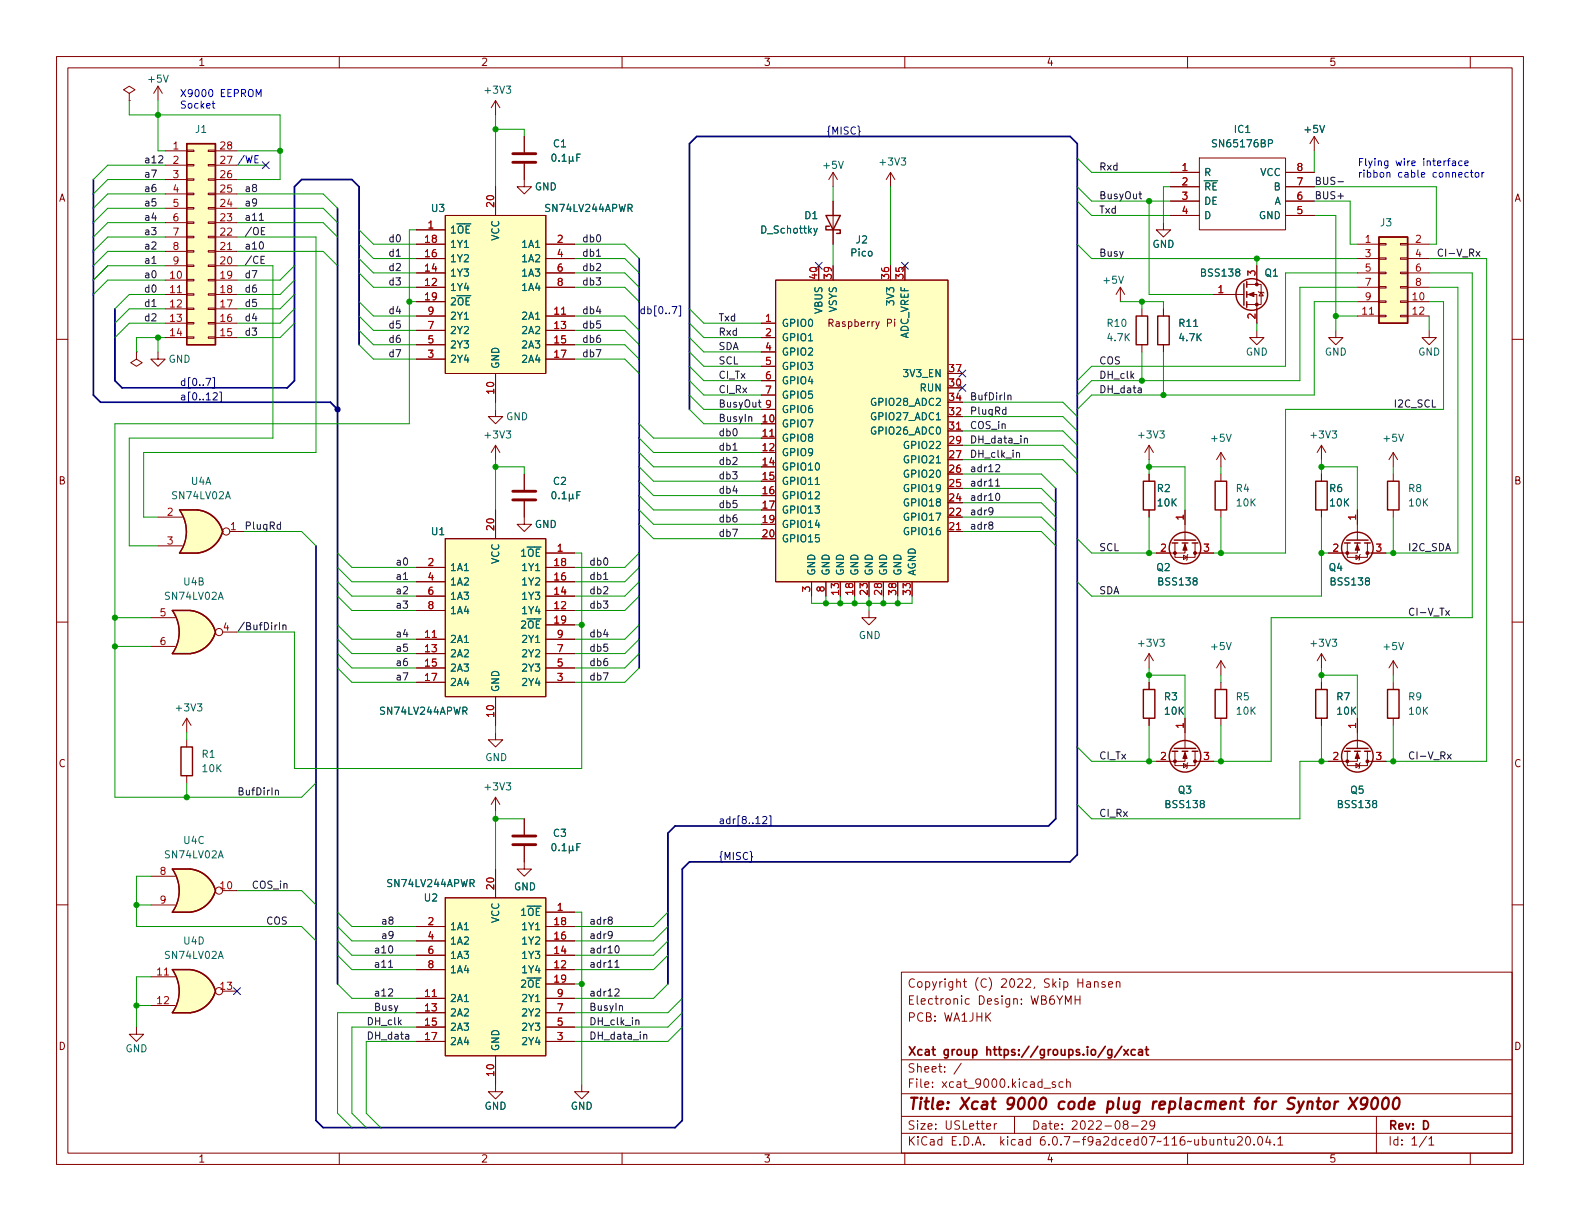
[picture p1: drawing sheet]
<svg xmlns="http://www.w3.org/2000/svg" width="279mm" height="216mm" viewBox="0 0 279 216" stroke-linecap="round" stroke-linejoin="round" font-family="sans-serif">
<g fill="none" stroke="#840000" stroke-width=".18">
<path d="M10 10h259.4v195.9h-259.4zM12 12h255.4v191.9h-255.4zM22.9 16.5l1-.6-1-.7-1.1 .7 1.1 .6v1.3M22.9 17.8h.1M27.9 15.2l-.7 1.3M27.9 15.2v2.6M27.9 15.2l.8 1.3M60 10v2M87.6 17.8l-.7 1.3M87.6 17.8v2.5M87.6 17.8l.8 1.3M110 10v2"/>
<path d="M160 10v2M210 10v2M260 10v2M29.2 26.7h3.8M29.2 29.2h3.8M29.2 39.4h3.8M29.2 36.8h3.8M29.2 34.3h3.8M29.2 31.8h3.8M33 39.2h1.3v.3h-1.3zM33 36.7h1.3v.3h-1.3zM33 34.2h1.3v.2h-1.3z"/>
<path d="M33 31.6h1.3v.3h-1.3zM33 29.1h1.3v.2h-1.3zM33 26.5h1.3v.3h-1.3zM36.8 39.2h1.3v.3h-1.3zM36.8 36.7h1.3v.3h-1.3zM36.8 34.2h1.3v.2h-1.3zM36.8 31.6h1.3v.3h-1.3zM36.8 29.1h1.3v.2h-1.3zM36.8 26.5h1.3v.3h-1.3zM38.1 26.7h3.8M38.1 29.2h3.8M38.1 39.4h3.8"/>
<path d="M38.1 36.8h3.8M38.1 34.3h3.8M38.1 31.8h3.8M78.7 38.1h17.8v27.9h-17.8zM87.6 33v5.1M92.7 29v4h1.3l-1.3 1.3-1.3-1.3h1.3M92.7 24.1v2.8M147.3 30.5l-.7 1.3M147.3 30.5v2.5M147.3 35.6v7.6M147.3 30.5l.8 1.3M157.5 30.5l-.8 1.3"/>
<path d="M157.5 30.5v2.5M157.5 30.5l.7 1.3M205.7 39.4v1.2h1.3l-1.3 1.3-1.2-1.3h1.2M207 30.5h5.1M207 33h5.1M207 35.6h5.1M207 38.1h5.1M212.1 27.9h15.2v12.7h-15.2zM227.3 30.5h5.1M227.3 33h5.1M227.3 35.6h5.1M227.3 38.1h5.1"/>
<path d="M232.4 24.1l-.8 1.3M232.4 24.1v2.6M232.4 24.1l.8 1.3M10 60h2M29.2 52.1h3.8M29.2 49.5h3.8M29.2 54.6h3.8M29.2 57.2h3.8M29.2 59.7h3.8M29.2 47h3.8M29.2 44.5h3.8M29.2 41.9h3.8"/>
<path d="M33 59.6h1.3v.2h-1.3zM33 57h1.3v.3h-1.3zM33 54.5h1.3v.2h-1.3zM33 51.9h1.3v.3h-1.3zM33 49.4h1.3v.3h-1.3zM33 46.9h1.3v.2h-1.3zM33 44.3h1.3v.3h-1.3zM33 41.8h1.3v.2h-1.3zM36.8 59.6h1.3v.2h-1.3zM36.8 57h1.3v.3h-1.3zM36.8 54.5h1.3v.2h-1.3zM36.8 51.9h1.3v.3h-1.3z"/>
<path d="M36.8 49.4h1.3v.3h-1.3zM36.8 46.9h1.3v.2h-1.3zM36.8 44.3h1.3v.3h-1.3zM36.8 41.8h1.3v.2h-1.3zM38.1 52.1h3.8M38.1 49.5h3.8M38.1 54.6h3.8M38.1 57.2h3.8M38.1 59.7h3.8M38.1 47h3.8M38.1 44.5h3.8M38.1 41.9h3.8"/>
<path d="M73.7 43.2h5M73.7 53.3h5M73.7 55.9h5M73.7 45.7h5M73.7 48.3h5M73.7 50.8h5M73.7 40.6h5M73.7 58.4h5M96.5 43.2h5.1M96.5 55.9h5.1M96.5 45.7h5.1M96.5 48.3h5.1"/>
<path d="M96.5 50.8h5.1M96.5 58.4h5.1M134.6 57.2h2.6M134.6 59.7h2.6M137.2 49.5h30.4v53.4h-30.4zM158.2 56.5v.1M158.2 56.9v.8M198.1 50.8l-.7 1.3M198.1 50.8v2.5M198.1 50.8l.8 1.3M201.9 54.6v1.3M205.7 54.6v1.3"/>
<path d="M214.6 52.1h5.4M220.5 52.1h1.7v5.1M220.5 50.3h2.5v3.5h-2.5M222.2 58.4v1.3h1.3l-1.3 1.3-1.2-1.3h1.2M222.2 47v3.3M222.5 51.6l.1 .1h.8l.1 .1M223 51.7l.4 .6h-.8zM236.2 58.4v1.3h1.3l-1.3 1.3-1.3-1.3h1.3M240 43.2h3.8M240 53.3h3.8M240 55.9h3.8M240 45.7h3.8"/>
<path d="M240 48.3h3.8M240 50.8h3.8M243.8 55.8h1.3v.2h-1.3zM243.8 53.2h1.3v.3h-1.3zM243.8 50.7h1.3v.2h-1.3zM243.8 48.1h1.3v.3h-1.3zM243.8 45.6h1.3v.2h-1.3zM243.8 43.1h1.3v.2h-1.3zM247.6 55.8h1.3v.2h-1.3zM247.6 53.2h1.3v.3h-1.3zM247.6 50.7h1.3v.2h-1.3zM247.6 48.1h1.3v.3h-1.3z"/>
<path d="M247.6 45.6h1.3v.2h-1.3zM247.6 43.1h1.3v.2h-1.3zM248.9 43.2h3.8M248.9 53.3h3.8M248.9 55.9h3.8M248.9 45.7h3.8M248.9 48.3h3.8M248.9 50.8h3.8M252.7 58.4v1.3h1.3l-1.3 1.3-1.2-1.3h1.2M267.4 60h2M24.1 62.2v1.3l1 .6-1 .7-1-.7 1-.6M24.1 62.2h.1"/>
<path d="M27.9 62.2v1.3h1.3l-1.3 1.3-1.2-1.3h1.2M73.7 61h5M73.7 63.5h5M87.6 72.4v1.3h1.3l-1.3 1.2-1.2-1.2h1.2M87.6 66v5.1M87.6 78.7v2.6M87.6 78.7l-.7 1.3M87.6 78.7l.8 1.3M96.5 61h5.1M96.5 63.5h5.1M134.6 77.5h2.6M134.6 62.2h2.6"/>
<path d="M134.6 64.8h2.6M134.6 67.3h2.6M134.6 69.9h2.6M134.6 72.4h2.6M167.6 76.2h2.6M201.9 61v1.2M203.2 78.7v2.6M203.2 78.7l-.8 1.3M203.2 78.7l.8 1.3M205.7 61v1.2M233.7 78.7l-.8 1.3M233.7 78.7v2.6"/>
<path d="M233.7 78.7l.7 1.3M27.9 91.4h4.4M27.9 96.5h4.4M34.9 90.2h-3.2a6.6 6.6 0 0 1 0 7.6h3.2M40.6 94h2.6M78.7 95.3h17.8v27.9h-17.8zM87.6 90.2v5.1M92.7 88.6v4.1h1.3l-1.3 1.3-1.3-1.3h1.3M92.7 83.8v2.8M96.5 97.8h5.1M167.6 94h2.6M203.2 83.8v1.3"/>
<path d="M203.2 90.2v1.2M207.8 96v2.6h3.5v-2.6M209.3 98.2l.6 .4-.6 .3zM209.5 96v1.8h-5M209.5 90.2v5.3M210.1 98l-.2 .2v.7l-.1 .2M211.3 97.8h3.3M215.9 80v2.6M215.9 83.8v1.3M215.9 90.2v1.2M215.9 80l-.8 1.3M215.9 80l.8 1.3"/>
<path d="M233.7 83.8v1.3M233.7 90.2v1.2M238.3 96v2.6h3.5v-2.6M239.8 98.2l.6 .4-.6 .3zM240 96v1.8h-5.1M240 90.2v5.3M240.5 98l-.1 .2v.7l-.1 .2M241.8 97.8h3.3M246.4 80v2.6M246.4 83.8v1.3M246.4 90.2v1.2M246.4 80l-.8 1.3"/>
<path d="M246.4 80l.7 1.3M10 110h2M26.7 109.2h4.3M26.7 114.3h4.3M33.7 108h-3.2a6.6 6.6 0 0 1 0 7.6h3.2M39.4 111.8h2.5M73.7 113h5M73.7 108h5M73.7 115.6h5M73.7 105.4h5M73.7 118.1h5M73.7 102.9h5"/>
<path d="M73.7 100.3h5M96.5 113h5.1M96.5 108h5.1M96.5 115.6h5.1M96.5 105.4h5.1M96.5 118.1h5.1M96.5 102.9h5.1M96.5 100.3h5.1M96.5 110.5h5.1M143.5 102.9v2.5M146 102.9v2.5M153.7 108v1.2h1.2l-1.2 1.3-1.3-1.3h1.3"/>
<path d="M203.2 115.6v2.5M203.2 115.6l-.8 1.2M203.2 115.6l.8 1.2M215.9 116.8v2.6M215.9 116.8l-.8 1.3M215.9 116.8l.8 1.3M233.7 115.6v2.5M233.7 115.6l-.8 1.2M233.7 115.6l.7 1.2M246.4 116.8v2.6M246.4 116.8l-.8 1.3M246.4 116.8l.7 1.3"/>
<path d="M267.4 110h2M33 127l-.7 1.3M33 127v2.5M33 130.8v1.3M33 137.2v1.2M33 127l.8 1.3M73.7 120.7h5M87.6 129.5v1.3h1.3l-1.3 1.3-1.2-1.3h1.2M87.6 123.2v5.1M96.5 120.7h5.1M203.2 120.7v1.2M203.2 127v1.3"/>
<path d="M207.8 132.8v2.6h3.5v-2.6M209.3 135l.6 .4-.6 .4zM209.5 132.8v1.8h-5M209.5 127v5.3M210.1 134.9l-.2 .1v.8l-.1 .1M211.3 134.6h3.3M215.9 120.7v1.2M215.9 127v1.3M233.7 120.7v1.2M233.7 127v1.3M238.3 132.8v2.6h3.5v-2.6M239.8 135l.6 .4-.6 .4z"/>
<path d="M240 132.8v1.8h-5.1M240 127v5.3M240.5 134.9l-.1 .1v.8l-.1 .1M241.8 134.6h3.3M246.4 120.7v1.2M246.4 127v1.3M10 160h2M26.7 154.9h4.3M33.7 153.7h-3.2a6.6 6.6 0 0 1 0 7.6h3.2M39.4 157.5h2.5M78.7 158.8h17.8v27.9h-17.8zM87.6 141v2.5"/>
<path d="M87.6 153.7v5.1M87.6 141l-.7 1.2M87.6 141l.8 1.2M92.7 149.6v4.1h1.3l-1.3 1.2-1.3-1.2h1.3M92.7 144.8v2.8M267.4 160h2M26.7 160h4.3M26.7 172.7h4.3M26.7 177.8h4.3M33.7 171.5h-3.2a6.6 6.6 0 0 1 0 7.6h3.2M39.4 175.3h2.5M73.7 176.5h5"/>
<path d="M73.7 171.5h5M73.7 179.1h5M73.7 168.9h5M73.7 166.4h5M73.7 163.8h5M96.5 161.3h5.1M96.5 176.5h5.1M96.5 171.5h5.1M96.5 179.1h5.1M96.5 168.9h5.1M96.5 166.4h5.1M96.5 163.8h5.1"/>
<path d="M96.5 174h5.1M159.4 171.9h108v32h-108zM174.5 179.7l.7 .9M175.2 179.1l-.9 .8M186.9 176.1l.5 .8 .5-.8M188.4 177.6v-1.5l.5 1.1 .5-1.1v1.5M190.1 176.1v1.5M190.1 176.8h.9M191 176.1v1.5M192.2 173.6h.6v1M192.8 173.9l-.5 .1a.29 .29 0 0 0-.2 .3 .29 .29 0 0 0 .2 .3l.5-.1M193.5 173.7l.3-.1h.3l.1 1"/>
<path d="M193.5 173.6v1M195.4 173.6h-.4l-.2 .2 .1 .2 .5 .2v.3h-.6M196 174.1l.8-.2-.1-.3h-.4l-.3 .2 .1 .7h.6M197.4 173.7l.2-.1h.4v1M197.4 173.6v1M24.1 181.6v1.3h1.3l-1.3 1.3-1.2-1.3h1.2M73.7 181.6h5M73.7 184.2h5M87.6 186.7v6.3h1.3l-1.3 1.3-1.2-1.3h1.2M96.5 181.6h5.1M96.5 184.2h5.1M102.9 191.8v1.2h1.2l-1.2 1.3-1.3-1.3h1.3"/>
<path d="M159.4 197.4h108M159.4 193.4h108M159.4 187.4h108M170 188l-1.3 1.9M174.5 199.2l.7-.2-.1-.3h-.4l-.2 .2v.7h.6M175.8 198.7v1M176.3 198.7h-.3l-.2 .3M179.4 197.4v3M184.6 192.4h1.2M186.6 191.4l-.3-.1-.3 .2 .1 .2 .5 .2v.3h-.6M188 191.4l-.5-.1-.2 .3v.4l.1 .2h.6M188.6 191.4l.2-.1 .4 .1 .1 .9"/>
<path d="M188.6 190.8v1.5M198.9 198.8l-.3-.3 .1-.2 .2-.1h.4l.2 .3-.1 .2-.6 .2-.2 .2 .1 .4 .2 .2 .4-.1 .2-.2-.1-.4-.2-.2M200.1 199.1h1.2M201.9 198.3l.6-.1 .2 .1 .1 .3-1 1.1h1M204.2 198.8l-.3 .3-.4-.1-.2-.2 .2-.6h.4l.2 .1a.99 .99 0 0 1-.3 1.4h-.3M243.4 197.4v6.5M60 203.9v2M110 203.9v2M159.4 200.4h108M160 203.9v2M210 203.9v2M215.3 201.6l.2-.1h.4l.1 1"/>
<path d="M215.3 201.5v1M216.5 201.5h.5M216.7 201v1.3l.3 .2M217.5 201.5l.1 .9 .4 .1 .2-.2M218.2 201.5v1M218.8 201.1l.6-.1 .2 .1 .1 .3-.9 1.1h.9M220.5 201h.1a.81 .81 0 0 1 .6 .6 .81 .81 0 0 1-.3 .8l-.1 .1a.81 .81 0 0 1-.6-.6 .81 .81 0 0 1 .3-.9zM221.8 202.3v.2M222.6 201h.2a.81 .81 0 0 1 .5 .6 .81 .81 0 0 1-.3 .8l-.1 .1a.81 .81 0 0 1-.6-.6 .81 .81 0 0 1 .3-.9zM224.2 200.9l-.4 1.1h1M224.5 201.5v1M225.3 202.3v.2"/>
<path d="M226 201.4l.4-.4v1.5M226 202.5h.8M252.3 200.9l-1.3 1.9M252.7 201.4l.4-.4v1.5M252.7 202.5h.8M260 203.9v2"/>
<circle cx="40" cy="94" r=".63"/>
<circle cx="38.7" cy="111.8" r=".63"/>
<circle cx="38.7" cy="157.5" r=".63"/>
<circle cx="38.7" cy="175.3" r=".63"/>
</g>
<path d="M234.2 195a.52 .52 0 0 1 .6-.2 .52 .52 0 0 1 .4 .4l-.1 .5a.55 .55 0 0 1-.5 .4 .55 .55 0 0 1-.5-.4zM236.1 194.8l-.2 1.3M236.6 194.8l-.3 .1-.3 .3M238.7 194.1l1.1 2M240.1 194.1l-1.6 2M241.8 195a.64 .64 0 0 1-1.1 .2v-.7a.64 .64 0 0 1 1.1-.2 1.47 1.47 0 0 1-.7 1.8h-.4M242.8 194.3a.46 .46 0 0 1 .5-.2 .46 .46 0 0 1 .3 .4 1.15 1.15 0 0 1-.7 1.6l-.2-.1a1.54 1.54 0 0 1 .1-1.7zM244.7 194.3a.46 .46 0 0 1 .5-.2 .46 .46 0 0 1 .3 .4 1.15 1.15 0 0 1-.7 1.6l-.2-.1a1.54 1.54 0 0 1 .1-1.7zM246.6 194.3a.46 .46 0 0 1 .5-.2 .46 .46 0 0 1 .3 .4 1.15 1.15 0 0 1-.7 1.6l-.2-.1a1.54 1.54 0 0 1 .1-1.7z" fill="none" stroke="#840000" stroke-width=".4"/>
<path d="M196.6 185.6v1.2l-.3 .3-.3-.1M196.6 185.7l-.4-.1-.3 .3v.4l.1 .2h.6M198.4 185l-1.3 1.9M198.7 185.6l.8 1M199.5 185.6l-.8 1M200.7 185.7l-.4-.1-.3 .3v.4l.2 .2h.5M201.4 185.7h.6v.9M202 185.9l-.5 .1a.29 .29 0 0 0-.2 .3 .29 .29 0 0 0 .2 .3l.5-.1M202.5 185.6h.6M202.7 185.1v1.3l.4 .2" fill="none" stroke="#840000" stroke-width=".3"/>
<g fill="none" stroke="#840000" stroke-width=".25">
<path d="M33 25.4h5.1v35.6h-5.1zM146 38.1h2.6l-1.3 2.5zM146.7 40h-.7v.6h2.6v.7h-.6M200.9 55.9h2v5.1h-2zM204.7 55.9h2.1v5.1h-2.1zM220 50.2v3.8M220.5 49.8v1M220.5 51.6v1M220.5 53.3v1.1M243.8 41.9h5.1v15.3h-5.1zM34.9 90.2h-3.1a6.6 6.6 0 0 1 0 7.6h3.1M35 90.2a5.1 5.1 0 0 1 4.4 3.8 5.2 5.2 0 0 1-4.5 3.8"/>
<path d="M202.2 85.1h2v5.1h-2zM207.3 96h1M207.6 95.5h3.9M209 96h1.1M210.8 96h1M214.9 85.1h2v5.1h-2zM232.7 85.1h2v5.1h-2zM237.7 96h1.1M238.1 95.5h3.8M239.5 96h1M241.3 96h1M245.4 85.1h2v5.1h-2z"/>
<path d="M30.5 115.6h3.2M30.5 108h3.2M30.5 108a6.6 6.6 0 0 1 0 7.6M33.7 108a5.1 5.1 0 0 1 4.4 3.8 5.2 5.2 0 0 1-4.4 3.8M32 132.1h2v5.1h-2zM202.2 121.9h2v5.1h-2zM207.3 132.8h1M207.6 132.3h3.9M209 132.8h1.1M210.8 132.8h1M214.9 121.9h2v5.1h-2zM232.7 121.9h2v5.1h-2z"/>
<path d="M237.7 132.8h1.1M238.1 132.3h3.8M239.5 132.8h1M241.3 132.8h1M245.4 121.9h2v5.1h-2zM30.5 153.7h3.2M30.5 153.7a6.6 6.6 0 0 1 0 7.6M33.7 153.7a5.1 5.1 0 0 1 4.4 3.8 5.2 5.2 0 0 1-4.4 3.8M30.5 161.3h3.2M30.5 179.1h3.2M30.5 171.5h3.2M30.5 171.5a6.6 6.6 0 0 1 0 7.6"/>
<path d="M33.7 171.5a5.1 5.1 0 0 1 4.4 3.8 5.2 5.2 0 0 1-4.4 3.8"/>
<circle cx="221.4" cy="52.1" r="2.79"/>
<circle cx="209.5" cy="96.9" r="2.79"/>
<circle cx="240" cy="96.9" r="2.79"/>
<circle cx="209.5" cy="133.7" r="2.79"/>
<circle cx="240" cy="133.7" r="2.79"/>
</g>
<path d="M90.7 28.7h4M90.7 27.2h4M90.7 88.4h4M90.7 86.9h4M90.7 149.4h4M90.7 147.8h4" fill="none" stroke="#840000" stroke-width=".51"/>
<g fill="none" stroke="#006464" stroke-width=".18">
<path d="M97.7 27.4l.2-.2a.68 .68 0 0 1 .4 .7 .68 .68 0 0 1-.4 .6l-.2-.1-.1-.4zM98.9 28.4v.1M99.4 27.6l.4-.4v1.3M99.4 28.5h.7M100.7 27.7v1.2M101.3 28.3l.2 .2M101.3 27.7l-.1 .8h-.3l-.2-.2M102 27.8h.4M102.6 27.2h-.6v1.3M144.5 40.4l-.4 1.1-.2 .1M97.7 87.1l.2-.2a.68 .68 0 0 1 .4 .7 .68 .68 0 0 1-.4 .6l-.2-.1-.1-.4zM98.9 88.1v.1"/>
<path d="M99.4 87.3l.4-.4v1.3M99.4 88.2h.7M100.7 87.4v1.2M101.3 88l.2 .2M101.3 87.4l-.1 .7-.3 .1-.2-.2M102 87.5h.4M102.6 86.9h-.6v1.3M144.2 85.7h.7M97.7 149.3l.2-.1a.68 .68 0 0 1 .4 .6 .68 .68 0 0 1-.4 .6l-.2-.1-.1-.3zM98.9 150.3v.1M99.4 149.5l.4-.3v1.2M99.4 150.4h.7"/>
<path d="M100.7 149.6v1.3M101.3 150.3l.2 .1M101.3 149.6l-.1 .8h-.3l-.2-.1M102 149.8h.4M102.6 149.2h-.6v1.2"/>
</g>
<g fill="#ffffc2" stroke="#ffffc2" stroke-width=".18">
<path d="M78.7 95.3h17.8v27.9h-17.8z"/>
<path d="M33.1 156.1l5 1.4a5.2 5.2 0 0 1-4.4 3.8z"/>
<path d="M30.5 161.3h3.2z"/>
<path d="M30.5 153.7h3.2z"/>
<path d="M30.5 153.7h3.2v7.6h-3.2a6.7 6.7 0 0 0 0-7.6z"/>
<path d="M33.7 153.7a5.1 5.1 0 0 1 4.4 3.8l-5 1.3z"/>
<path d="M243.8 41.9h5.1v15.3h-5.1z"/>
<path d="M33.1 173.9l5 1.4a5.2 5.2 0 0 1-4.4 3.8z"/>
<path d="M30.5 179.1h3.2z"/>
<path d="M30.5 171.5h3.2z"/>
<path d="M30.5 171.5h3.2v7.6h-3.2a6.7 6.7 0 0 0 0-7.6z"/>
<path d="M33.7 171.5a5.1 5.1 0 0 1 4.4 3.8l-5 1.3z"/>
<path d="M33.1 110.4l5 1.4a5.2 5.2 0 0 1-4.4 3.8z"/>
<path d="M30.5 115.6h3.2z"/>
<path d="M30.5 108h3.2z"/>
<path d="M30.5 108h3.2v7.6h-3.2a6.7 6.7 0 0 0 0-7.6z"/>
<path d="M33.7 108a5.1 5.1 0 0 1 4.4 3.8l-5 1.3z"/>
<path d="M34.4 92.6l5 1.4a5.2 5.2 0 0 1-4.5 3.8z"/>
<path d="M31.7 97.8h3.2z"/>
<path d="M31.7 90.2h3.2z"/>
<path d="M31.7 90.2h3.2v7.6h-3.2a6.7 6.7 0 0 0 0-7.6z"/>
<path d="M35 90.2a5.1 5.1 0 0 1 4.4 3.8l-5 1.3z"/>
<path d="M78.7 38.1h17.8v27.9h-17.8z"/>
<path d="M33 25.4h5.1v35.6h-5.1z"/>
<path d="M137.2 49.5h30.4v53.4h-30.4z"/>
<path d="M78.7 158.8h17.8v27.9h-17.8z"/>
</g>
<g fill="#840000" stroke="#840000" stroke-width=".18">
<path d="M209.5 96.3l.4 1h-.7z"/>
<path d="M209.5 133.1l.4 1h-.7z"/>
<path d="M240 96.3l.4 1h-.8z"/>
<path d="M220.7 52.1l1-.4v.8z"/>
<path d="M240 133.1l.4 1h-.8z"/>
<circle cx="207.8" cy="97.8" r=".25"/>
<circle cx="211.3" cy="97.8" r=".25"/>
<circle cx="207.8" cy="134.6" r=".25"/>
<circle cx="211.3" cy="134.6" r=".25"/>
<circle cx="238.3" cy="97.8" r=".25"/>
<circle cx="241.8" cy="97.8" r=".25"/>
<circle cx="222.2" cy="53.8" r=".25"/>
<circle cx="222.2" cy="50.3" r=".25"/>
<circle cx="238.3" cy="134.6" r=".25"/>
<circle cx="241.8" cy="134.6" r=".25"/>
</g>
<g fill="none" stroke="#0f0f0f" stroke-width=".18">
<path d="M45.9 39h.7M201.4 34.3h.5M201.6 33.9v1.1l.3 .2M236.6 32.1h1M46.8 45.3h-.6v1.3h.6M46.8 40.2h-.6v1.3h.6M105.5 45.3h.7M261 44.5l.7 .8M261.7 44.5l-.7 .8M129.6 79.6h.7M132.4 73.8l.2-.1h.3v.8M134.1 71.1h.5"/>
<path d="M134.3 70.7v1.1l.3 .2M177.9 72.5l-.4-.1-.2 .2 .1 .6h.5M177.9 72v1.3M178.2 70l.2-.1h.3l.1 .8M181.1 77.6l.2-.1h.3l.1 .8M49.6 92.8l-.4-.1-.2 .3 .1 .5h.5M49.6 92.3v1.3M175.1 92.8l-.2-.2v-.2l.2-.1 .4 .1 .1 .1-.1 .2-.5 .2-.1 .2v.2l.2 .3h.2l.3-.3v-.2l-.3-.3M175.6 90.3l-.3 .2h-.2l-.2-.2 .1-.5h.3l.2 .1a.84 .84 0 0 1-.3 1.1h-.2M176.1 85l.3-.3v1.3M176.1 82.3l.4-.2 .3 .4-.8 .9h.8M176.1 86h.7"/>
<path d="M176.2 87.3l.2-.1a.68 .68 0 0 1 .4 .7 .68 .68 0 0 1-.4 .6l-.2-.1-.1-.4zM179.8 80.1l.1-.1 .3 .1 .1 .8M49.4 110.1v1.3M50 110.6l.2-.1 .3 .1 .1 .8M50 110.5v.9M106.8 102.5h.7M255.6 108l.7 .8M256.3 108l-.7 .8M48.7 139.8l.2-.1 .3 .1v.8M256 133.4l.6 .8M256.6 133.4l-.6 .8M68.7 171h.7"/>
<path d="M107.8 162.7l-.3-.2 .1-.2 .2-.1h.3l.2 .2-.1 .2-.5 .2-.2 .1v.3l.3 .2h.2l.3-.2v-.3l-.3-.2M108.3 165.2l-.3 .3h-.2l-.3-.3 .2-.4 .3-.1 .2 .1a.84 .84 0 0 1-.3 1.2h-.2M108.8 170.1l.3-.3v1.2M108.8 175l.4-.1 .3 .3-.8 .9h.8M108.8 171h.7M108.9 167.4l.2-.2a.68 .68 0 0 1 .4 .7 .68 .68 0 0 1-.4 .6l-.2-.1-.1-.4zM109.5 177.9l.2-.1 .3 .1 .1 .8M112.4 180.5l.2-.1h.3l.1 .8M113.8 183l.2-.1 .3 .1 .1 .7"/>
</g>
<g fill="none" stroke="#000084" stroke-width=".18">
<path d="M46.4 28.6l1.2 1.2M47.6 28.6l-1.2 1.2M118.9 54.2h.8l-.5 1.3M120.1 54.1h.3v1.8h-.3M144.2 46.4l1.2 1.2M145.4 46.4l-1.2 1.2M159.4 46.4l1.2 1.2M160.6 46.4l-1.2 1.2M36.4 66.9h.9l-.6 1.3M37.6 66.8h.3v1.8h-.3M37.7 69.6l.5-.2 .2 .4-.8 .9h.8M38.8 69.3h.3v1.8h-.3"/>
<path d="M169.6 65.4l1.2 1.2M169.6 68l1.2 1.2M170.8 65.4l-1.2 1.2M170.8 68l-1.2 1.2M134.9 144.5l.5-.1 .2 .3-.8 .9h.8M136 144.2h.3v1.9h-.3M41.3 174.7l1.2 1.2M42.5 174.7l-1.2 1.2"/>
</g>
<g fill="none" stroke="#0000c2" stroke-width=".18">
<path d="M37.5 18.3h.5M37.7 17.9v1.1l.3 .1M45.3 17.1v-1.3l.4 .9 .5-.9v1.3M256 28.4h.4M256.4 28l-.3 .2v1.1M256.9 28.5h.4l.1 .8M257.4 28.8h-.4l-.2 .2 .2 .3 .4-.1M257.9 30.9l.7-.1-.1-.2-.4-.1-.2 .2 .1 .6h.5M258.6 28.5l-.4-.1-.3 .3 .2 .5h.5M259 28.9l.6-.1v-.3l-.4-.1-.2 .2 .1 .6h.5M259.6 30.6l-.3-.1-.3 .2 .2 .6h.4M260 30.5h.5"/>
<path d="M260.2 30.1v1.1l.3 .1M260.9 30.6l.2-.1 .4 .1v.5l-.1 .2h-.3l-.2-.1zM262.1 30.5v.8M262.4 30.5l-.3 .2"/>
</g>
<path d="M16.5 31.8v38.1l1.3 1.2h40.6l1.3 1.3M59.7 36.8v137.2M20.3 54.6v12.7l1.3 1.3h29.2l1.3-1.3v-34.3l1.2-1.2h8.9l1.3 1.2v28M113 45.7v72.4M121.9 72.4v-47l1.3-1.3h66l1.3 1.3v125.7l-1.3 1.3h-67.3l-1.3 1.3v44.4l-1.2 1.3h-62.3l-1.2-1.3v-101.6M186.7 86.4v58.4l-1.3 1.3h-66l-1.3 1.2v26.7" fill="none" stroke="#000084" stroke-width=".3"/>
<g fill="none" stroke="#009600" stroke-width=".18">
<path d="M22.9 17.8v2.5h26.6v11.5h-7.6M27.9 17.8v8.9h1.3M29.2 34.3h-10.2l-2.5 2.5M29.2 36.8h-10.2l-2.5 2.6M29.2 39.4h-10.2l-2.5 2.5M29.2 31.8h-10.2l-2.5 2.5M29.2 29.2h-10.2l-2.5 2.6M41.9 34.3h15.2l2.6 2.5M41.9 36.8h15.2l2.6 2.6M41.9 39.4h15.2l2.6 2.5M41.9 29.2h5.1M41.9 26.7h7.6"/>
<path d="M87.6 20.3v12.7M87.6 22.9h5.1v1.2M147.3 33v2.6M157.5 33v14M190.5 33l2.5 2.6h14M190.5 35.6l2.5 2.5h14M190.5 27.9l2.5 2.6h14M203.2 35.6v16.5h11.4M207 33h-1.3v6.4M232.4 26.7v3.8M232.4 35.6h6.4v7.6h1.2M232.4 33h21.6v10.2h-1.3"/>
<path d="M232.4 38.1h3.8v20.3M27.9 59.7v2.5M29.2 52.1h-6.3l-2.6 2.5M29.2 44.5h-10.2l-2.5 2.5M29.2 41.9h-10.2l-2.5 2.6M29.2 59.7h-5.1v2.5M29.2 47h-10.2l-2.5 2.5M29.2 49.5h-10.2l-2.5 2.6M29.2 54.6h-6.3l-2.6 2.6M29.2 57.2h-6.3l-2.6 2.5M41.9 44.5h15.2l2.6 2.5M41.9 41.9h14v38.1h-30.5v11.4h2.5"/>
<path d="M41.9 47h6.4v30.5h-25.4v19h5M52.1 49.5l-2.6 2.6h-7.6M52.1 57.2l-2.6 2.5h-7.6M52.1 47l-2.6 2.5h-7.6M52.1 52.1l-2.6 2.5h-7.6M52.1 54.6l-2.6 2.6h-7.6M63.5 45.7l2.5 2.6h7.7M63.5 43.2l2.5 2.5h7.7M63.5 48.3l2.5 2.5h7.7M63.5 40.6l2.5 2.6h7.7M63.5 53.3l2.5 2.6h7.7M63.5 58.4l2.5 2.6h7.7"/>
<path d="M63.5 55.9l2.5 2.5h7.7M72.4 53.3h1.3M73.7 40.6h-1.3v34.3h-52.1v66.1h33l2.6-2.6M101.6 48.3h8.9l2.5 2.5M101.6 45.7h8.9l2.5 2.6M101.6 50.8h8.9l2.5 2.5M101.6 43.2h8.9l2.5 2.5M101.6 55.9h8.9l2.5 2.5M101.6 58.4h8.9l2.5 2.6M121.9 57.2l2.6 2.5h10.1M121.9 54.6l2.6 2.6h10.1M121.9 59.7l2.6 2.5h10.1"/>
<path d="M147.3 43.2v3.8M190.5 43.2l2.5 2.5h47M198.1 53.3h7.6v1.3M201.9 53.3v1.3M222.2 45.7v1.3M222.2 57.2v1.2M236.2 55.9h3.8M240 48.3h-12.7v16.5h-34.3l-2.5 2.5M240 50.8h-10.1v16.5h-36.9l-2.5 2.6M240 53.3h-7.6v16.6h-39.4l-2.5 2.5M252.7 53.3h2.6v19.1h-28v25.4h-12.7M252.7 50.8h5.1v47h-12.7"/>
<path d="M252.7 48.3h7.6v60.9h-35.5v25.4h-10.2M252.7 45.7h10.2v88.9h-17.8M252.7 55.9v2.5M63.5 61l2.5 2.5h7.7M87.6 71.1v1.3M101.6 61h8.9l2.5 2.5M101.6 63.5h8.9l2.5 2.5M113 74.9l2.6 2.6h19M113 77.5l2.6 2.5h19M121.9 69.9l2.6 2.5h10.1M121.9 67.3l2.6 2.6h10.1M121.9 62.2l2.6 2.6h10.1"/>
<path d="M121.9 64.8l2.6 2.5h10.1M121.9 72.4l2.6 2.5h10.1M170.2 71.1h17.8l2.5 2.6M170.2 78.7h17.8l2.5 2.6M170.2 76.2h17.8l2.5 2.5M170.2 73.7h17.8l2.5 2.5M201.9 62.2v5.1M205.7 62.2v7.7M43.2 94h10.1l2.6 2.5M59.7 97.8l2.5 2.5h11.5M87.6 82.6h5.1v1.2M87.6 81.3v8.9"/>
<path d="M101.6 97.8h1.3v38.1h-50.8v-24.1h-10.2M113 80l2.6 2.6h19M113 97.8l-2.5 2.5h-8.9M113 92.7l2.6 2.6h19M113 82.6l2.6 2.5h19M113 85.1l2.6 2.5h19M113 90.2l2.6 2.5h19M113 87.6l2.6 2.6h19M170.2 86.4h13.9l2.6 2.5M170.2 81.3h17.8l2.5 2.5M170.2 91.4h13.9l2.6 2.6M170.2 83.8h13.9l2.6 2.6"/>
<path d="M170.2 88.9h13.9l2.6 2.5M170.2 94h13.9l2.6 2.5M190.5 95.3l2.5 2.5h11.5M203.2 81.3v2.5M203.2 91.4v6.4M203.2 82.6h6.3v7.6M215.9 82.6v1.2M215.9 91.4v6.4M233.7 97.8h1.2M233.7 82.6h6.3v7.6M233.7 81.3v2.5M233.7 91.4v14h-40.7l-2.5-2.5"/>
<path d="M246.4 82.6v1.2M246.4 91.4v6.4M20.3 109.2h6.4M20.3 114.3h6.4M59.7 110.5l2.5 2.5h11.5M59.7 115.6l2.5 2.5h11.5M59.7 100.3l2.5 2.6h11.5M59.7 102.9l2.5 2.5h11.5M59.7 105.4l2.5 2.6h11.5M59.7 113l2.5 2.6h11.5M59.7 118.1l2.5 2.6h11.5M101.6 110.5h1.3"/>
<path d="M113 110.5l-2.5 2.5h-8.9M113 115.6l-2.5 2.5h-8.9M113 100.3l-2.5 2.6h-8.9M113 102.9l-2.5 2.5h-8.9M113 105.4l-2.5 2.6h-8.9M113 113l-2.5 2.6h-8.9M113 118.1l-2.5 2.6h-8.9M143.5 105.4v1.3h17.8v-1.3M146 105.4v1.3M148.6 105.4v1.3M151.1 105.4v1.3M153.7 105.4v2.6"/>
<path d="M156.2 105.4v1.3M158.7 105.4v1.3M203.2 118.1v2.6M203.2 119.4h6.3v7.6M215.9 119.4v1.3M233.7 119.4h6.3v7.6M233.7 118.1v2.6M246.4 119.4v1.3M33 129.5v1.3M33 138.4v2.6M87.6 128.3v1.2M190.5 132.1l2.5 2.5h11.5"/>
<path d="M203.2 128.3v6.3M215.9 128.3v6.3M233.7 128.3v6.3M234.9 134.6h-5v10.2h-36.9l-2.5-2.6M246.4 128.3v6.3M26.7 154.9h-2.6v8.9h29.2l2.6 2.6M41.9 157.5h11.4l2.6 2.5M87.6 143.5v10.2M87.6 144.8h5.1M24.1 160h2.6M24.1 177.8h2.6M26.7 172.7h-2.6v8.9"/>
<path d="M59.7 161.3l2.5 2.5h11.5M59.7 174l2.5 2.5h11.5M59.7 163.8l2.5 2.6h11.5M59.7 168.9l2.5 2.6h11.5M59.7 166.4l2.5 2.5h11.5M73.7 179.1h-14v17.8l2.5 2.5M101.6 161.3h1.3v30.5M101.6 174h1.3M118.1 161.3l-2.5 2.5h-14M118.1 174l-2.5 2.5h-14M118.1 163.8l-2.5 2.6h-14M118.1 168.9l-2.5 2.6h-14"/>
<path d="M118.1 166.4l-2.5 2.5h-14M120.6 176.5l-2.5 2.6h-16.5M120.6 179.1l-2.5 2.5h-16.5M73.7 184.2h-8.9v12.7l2.5 2.5M73.7 181.6h-11.5v15.3l2.6 2.5M120.6 181.6l-2.5 2.6h-16.5"/>
</g>
<g fill="#009600" stroke="#009600" stroke-width=".18">
<circle cx="153.7" cy="106.7" r=".46"/>
<circle cx="156.2" cy="106.7" r=".46"/>
<circle cx="151.1" cy="106.7" r=".46"/>
<circle cx="148.6" cy="106.7" r=".46"/>
<circle cx="158.7" cy="106.7" r=".46"/>
<circle cx="146" cy="106.7" r=".46"/>
<circle cx="102.9" cy="110.5" r=".46"/>
<circle cx="203.2" cy="134.6" r=".46"/>
<circle cx="215.9" cy="134.6" r=".46"/>
<circle cx="203.2" cy="119.4" r=".46"/>
<circle cx="87.6" cy="22.9" r=".46"/>
<circle cx="72.4" cy="53.3" r=".46"/>
<circle cx="27.9" cy="59.7" r=".46"/>
<circle cx="49.5" cy="26.7" r=".46"/>
<circle cx="27.9" cy="20.3" r=".46"/>
<circle cx="87.6" cy="82.6" r=".46"/>
<circle cx="24.1" cy="160" r=".46"/>
<circle cx="24.1" cy="177.8" r=".46"/>
<circle cx="102.9" cy="174" r=".46"/>
<circle cx="20.3" cy="114.3" r=".46"/>
<circle cx="20.3" cy="109.2" r=".46"/>
<circle cx="87.6" cy="144.8" r=".46"/>
<circle cx="33" cy="141" r=".46"/>
<circle cx="233.7" cy="119.4" r=".46"/>
<circle cx="246.4" cy="134.6" r=".46"/>
<circle cx="233.7" cy="134.6" r=".46"/>
<circle cx="215.9" cy="97.8" r=".46"/>
<circle cx="246.4" cy="97.8" r=".46"/>
<circle cx="203.2" cy="82.6" r=".46"/>
<circle cx="203.2" cy="97.8" r=".46"/>
<circle cx="233.7" cy="97.8" r=".46"/>
<circle cx="233.7" cy="82.6" r=".46"/>
<circle cx="236.2" cy="55.9" r=".46"/>
<circle cx="222.2" cy="45.7" r=".46"/>
<circle cx="203.2" cy="35.6" r=".46"/>
<circle cx="201.9" cy="53.3" r=".46"/>
<circle cx="201.9" cy="67.3" r=".46"/>
<circle cx="205.7" cy="69.9" r=".46"/>
</g>
<circle cx="59.7" cy="72.4" r=".46" fill="#000084" stroke="#000084" stroke-width=".18"/>
<text font-size="2.8" fill="#840000" x="160.4" y="196.2">Title: Xcat 9000 code plug replacment for Syntor X9000</text>
<g font-size="2.1" fill="#840000">
<text x="160.4" y="177.6">Electronic Design: WB6YMH</text>
<text x="160.4" y="174.6">Copyright (C) 2022, Skip Hansen</text>
<text x="160.4" y="180.6">PCB: WA1JHK</text>
<text x="160.4" y="189.7">Sheet: /</text>
<text x="160.4" y="186.7">Xcat group https://groups.io/g/xcat</text>
<text x="160.4" y="192.4">File: xcat_9000.kicad_sch</text>
<text x="160.4" y="202.5">KiCad E.D.A. kicad 6.0.7-f9a2dced07~116~ubuntu20.04.1</text>
<text x="160.4" y="199.7">Size: USLetter</text>
<text x="182.4" y="199.7">Date: 2022-08-29</text>
<text x="245.4" y="199.7">Rev: D</text>
<text x="245.4" y="202.5">Id: 1/1</text>
</g>
<g font-size="1.8" fill="#840000">
<text x="35" y="11.6">1</text>
<text x="85" y="11.6">2</text>
<text x="135" y="11.6">3</text>
<text x="185" y="11.6">4</text>
<text x="235" y="11.6">5</text>
<text x="10.3" y="35.6">A</text>
<text x="267.7" y="35.6">A</text>
<text x="146.9" y="57.8">Raspberry Pi</text>
<text x="10.3" y="85.7">B</text>
<text x="267.7" y="85.7">B</text>
<text x="10.3" y="135.6">C</text>
<text x="267.7" y="135.6">C</text>
<text x="10.3" y="185.7">D</text>
<text x="267.7" y="185.7">D</text>
<text x="35" y="205.6">1</text>
<text x="85" y="205.6">2</text>
<text x="135" y="205.6">3</text>
<text x="185" y="205.6">4</text>
<text x="235" y="205.6">5</text>
</g>
<g font-size="1.8" fill="#006464">
<text x="26.3" y="14.6">+5V</text>
<text x="85.9" y="16.6">+3V3</text>
<text x="34.6" y="23.5">J1</text>
<text x="218.3" y="23.5">IC1</text>
<text x="230.8" y="23.5">+5V</text>
<text x="97.9" y="26">C1</text>
<text x="145.7" y="29.8">+5V</text>
<text x="155.8" y="29.3">+3V3</text>
<text x="214.8" y="26">SN65176BP</text>
<text x="94.6" y="33.7">GND</text>
<text x="212.9" y="31.1">R</text>
<text x="212.9" y="33.7">~{RE}</text>
<text x="222.8" y="31.1">VCC</text>
<text x="225.3" y="33.7">B</text>
<text x="76.3" y="37.5">U3</text>
<text x="79.5" y="41.3">1~{OE}</text>
<text x="96.6" y="37.5">SN74LV244APWR</text>
<text x="134.7" y="41.3">D_Schottky</text>
<text x="142.3" y="38.7">D1</text>
<text x="212.9" y="36.2">DE</text>
<text x="212.9" y="38.7">D</text>
<text x="222.6" y="38.7">GND</text>
<text x="225.3" y="36.2">A</text>
<text x="244.1" y="40">J3</text>
<text x="79.5" y="46.4">1Y2</text>
<text x="79.5" y="43.8">1Y1</text>
<text x="88.3" y="42.6" transform="rotate(-90 88.3 42.6)">VCC</text>
<text x="92.5" y="43.8">1A1</text>
<text x="92.5" y="46.4">1A2</text>
<text x="150.5" y="45.3">Pico</text>
<text x="151.4" y="43">J2</text>
<text x="203.8" y="43.8">GND</text>
<text x="79.5" y="51.4">1Y4</text>
<text x="79.5" y="48.9">1Y3</text>
<text x="79.5" y="54">2~{OE}</text>
<text x="92.5" y="48.9">1A3</text>
<text x="92.5" y="51.4">1A4</text>
<text x="158.1" y="53.7" transform="rotate(-90 158.1 53.7)">3V3</text>
<text x="195.3" y="50.2">+5V</text>
<text x="212.5" y="48.9">BSS138</text>
<text x="223.7" y="48.9">Q1</text>
<text x="79.5" y="59.1">2Y2</text>
<text x="79.5" y="56.5">2Y1</text>
<text x="92.5" y="56.5">2A1</text>
<text x="92.5" y="59.1">2A2</text>
<text x="138.2" y="57.8">GPIO0</text>
<text x="145.4" y="55.5" transform="rotate(-90 145.4 55.5)">VBUS</text>
<text x="148" y="55.3" transform="rotate(-90 148 55.3)">VSYS</text>
<text x="195.9" y="57.8">R10</text>
<text x="208.6" y="57.8">R11</text>
<text x="29.8" y="64.1">GND</text>
<text x="79.5" y="64.1">2Y4</text>
<text x="79.5" y="61.6">2Y3</text>
<text x="88.3" y="65.3" transform="rotate(-90 88.3 65.3)">GND</text>
<text x="92.5" y="61.6">2A3</text>
<text x="92.5" y="64.1">2A4</text>
<text x="138.2" y="60.3">GPIO1</text>
<text x="138.2" y="62.9">GPIO2</text>
<text x="138.2" y="65.4">GPIO3</text>
<text x="160.7" y="60.1" transform="rotate(-90 160.7 60.1)">ADC_VREF</text>
<text x="195.9" y="60.3">4.7K</text>
<text x="208.6" y="60.3">4.7K</text>
<text x="220.3" y="62.9">GND</text>
<text x="234.3" y="62.9">GND</text>
<text x="250.8" y="62.9">GND</text>
<text x="138.2" y="67.9">GPIO4</text>
<text x="138.2" y="70.5">GPIO5</text>
<text x="154.4" y="71.8">GPIO28_ADC2</text>
<text x="160" y="66.7">3V3_EN</text>
<text x="162.8" y="69.2">RUN</text>
<text x="85.9" y="77.5">+3V3</text>
<text x="89.5" y="74.3">GND</text>
<text x="138.2" y="75.6">GPIO7</text>
<text x="138.2" y="73">GPIO6</text>
<text x="154.4" y="76.8">GPIO26_ADC0</text>
<text x="154.4" y="74.3">GPIO27_ADC1</text>
<text x="201.5" y="77.5">+3V3</text>
<text x="232" y="77.5">+3V3</text>
<text x="138.2" y="78.1">GPIO8</text>
<text x="138.2" y="80.6">GPIO9</text>
<text x="138.2" y="83.2">GPIO10</text>
<text x="160.2" y="81.9">GPIO21</text>
<text x="160.2" y="79.4">GPIO22</text>
<text x="214.3" y="78.1">+5V</text>
<text x="244.8" y="78.1">+5V</text>
<text x="30.6" y="88.3">SN74LV02A</text>
<text x="33.8" y="85.7">U4A</text>
<text x="97.9" y="85.7">C2</text>
<text x="138.2" y="85.7">GPIO11</text>
<text x="138.2" y="88.3">GPIO12</text>
<text x="160.2" y="89.5">GPIO18</text>
<text x="160.2" y="87">GPIO19</text>
<text x="160.2" y="84.5">GPIO20</text>
<text x="204.7" y="87">R2</text>
<text x="204.8" y="89.5">10K</text>
<text x="218.6" y="87">R4</text>
<text x="218.7" y="89.5">10K</text>
<text x="235.1" y="87">R6</text>
<text x="235.3" y="89.5">10K</text>
<text x="249.1" y="87">R8</text>
<text x="249.2" y="89.5">10K</text>
<text x="76.3" y="94.6">U1</text>
<text x="94.6" y="93.3">GND</text>
<text x="138.2" y="90.8">GPIO13</text>
<text x="138.2" y="93.3">GPIO14</text>
<text x="138.2" y="95.9">GPIO15</text>
<text x="160.2" y="94.6">GPIO16</text>
<text x="160.2" y="92.1">GPIO17</text>
<text x="79.5" y="101">1A1</text>
<text x="88.3" y="99.7" transform="rotate(-90 88.3 99.7)">VCC</text>
<text x="90.8" y="98.4">1~{OE}</text>
<text x="92.6" y="101">1Y1</text>
<text x="144.1" y="101.9" transform="rotate(-90 144.1 101.9)">GND</text>
<text x="146.7" y="101.9" transform="rotate(-90 146.7 101.9)">GND</text>
<text x="149.2" y="101.9" transform="rotate(-90 149.2 101.9)">GND</text>
<text x="151.8" y="101.9" transform="rotate(-90 151.8 101.9)">GND</text>
<text x="154.3" y="101.9" transform="rotate(-90 154.3 101.9)">GND</text>
<text x="156.8" y="101.9" transform="rotate(-90 156.8 101.9)">GND</text>
<text x="159.4" y="101.9" transform="rotate(-90 159.4 101.9)">GND</text>
<text x="161.9" y="101.9" transform="rotate(-90 161.9 101.9)">AGND</text>
<text x="204.6" y="101">Q2</text>
<text x="235" y="101">Q4</text>
<text x="29.3" y="106">SN74LV02A</text>
<text x="32.5" y="103.5">U4B</text>
<text x="79.5" y="103.5">1A2</text>
<text x="79.5" y="106">1A3</text>
<text x="92.6" y="106">1Y3</text>
<text x="92.6" y="103.5">1Y2</text>
<text x="205" y="103.5">BSS138</text>
<text x="235.5" y="103.5">BSS138</text>
<text x="79.5" y="113.7">2A1</text>
<text x="79.5" y="108.6">1A4</text>
<text x="90.8" y="111.1">2~{OE}</text>
<text x="92.6" y="108.6">1Y4</text>
<text x="92.6" y="113.7">2Y1</text>
<text x="151.8" y="113">GND</text>
<text x="79.5" y="116.2">2A2</text>
<text x="79.5" y="118.7">2A3</text>
<text x="92.6" y="118.7">2Y3</text>
<text x="92.6" y="116.2">2Y2</text>
<text x="201.5" y="114.4">+3V3</text>
<text x="214.3" y="114.9">+5V</text>
<text x="232" y="114.4">+3V3</text>
<text x="244.8" y="114.9">+5V</text>
<text x="31.3" y="125.8">+3V3</text>
<text x="79.5" y="121.3">2A4</text>
<text x="88.3" y="122.4" transform="rotate(-90 88.3 122.4)">GND</text>
<text x="92.6" y="121.3">2Y4</text>
<text x="205.9" y="123.8">R3</text>
<text x="218.6" y="123.8">R5</text>
<text x="236.4" y="123.8">R7</text>
<text x="249.1" y="123.8">R9</text>
<text x="67.4" y="126.4">SN74LV244APWR</text>
<text x="206" y="126.4">10K</text>
<text x="218.7" y="126.4">10K</text>
<text x="236.5" y="126.4">10K</text>
<text x="249.2" y="126.4">10K</text>
<text x="35.7" y="134">R1</text>
<text x="35.9" y="136.5">10K</text>
<text x="85.8" y="134.6">GND</text>
<text x="85.9" y="139.8">+3V3</text>
<text x="206.3" y="142.9">BSS138</text>
<text x="208.4" y="140.3">Q3</text>
<text x="236.7" y="142.9">BSS138</text>
<text x="238.9" y="140.3">Q5</text>
<text x="32.5" y="149.2">U4C</text>
<text x="97.9" y="148">C3</text>
<text x="29.3" y="151.8">SN74LV02A</text>
<text x="68.7" y="156.8">SN74LV244APWR</text>
<text x="75.1" y="159.4">U2</text>
<text x="90.8" y="161.9">1~{OE}</text>
<text x="90.9" y="157.4">GND</text>
<text x="32.5" y="167">U4D</text>
<text x="79.5" y="164.5">1A1</text>
<text x="79.5" y="167">1A2</text>
<text x="88.3" y="163.2" transform="rotate(-90 88.3 163.2)">VCC</text>
<text x="92.6" y="167">1Y2</text>
<text x="92.6" y="164.5">1Y1</text>
<text x="29.3" y="169.5">SN74LV02A</text>
<text x="79.5" y="169.5">1A3</text>
<text x="79.5" y="172.1">1A4</text>
<text x="92.6" y="172.1">1Y4</text>
<text x="92.6" y="169.5">1Y3</text>
<text x="79.5" y="177.2">2A1</text>
<text x="79.5" y="179.7">2A2</text>
<text x="90.8" y="174.6">2~{OE}</text>
<text x="92.6" y="179.7">2Y2</text>
<text x="92.6" y="177.2">2Y1</text>
<text x="79.5" y="182.2">2A3</text>
<text x="79.5" y="184.8">2A4</text>
<text x="88.3" y="185.9" transform="rotate(-90 88.3 185.9)">GND</text>
<text x="92.6" y="184.8">2Y4</text>
<text x="92.6" y="182.2">2Y3</text>
<text x="22.2" y="186.1">GND</text>
<text x="85.7" y="196.2">GND</text>
<text x="100.9" y="196.2">GND</text>
</g>
<g font-size="1.8" fill="#0000c2">
<text x="31.7" y="17.2">X9000 EEPROM</text>
<text x="31.7" y="19.2">Socket</text>
<text x="39" y="29">27 /WE</text>
<text x="240" y="29.4">Flying wire interface</text>
<text x="240" y="31.4">ribbon cable connector</text>
</g>
<g font-size="1.8" fill="#000084">
<text x="146" y="23.8">{MISC}</text>
<text x="113" y="55.5">db[0..7]</text>
<text x="31.7" y="70.8">a[0..12]</text>
<text x="31.7" y="68.2">d[0..7]</text>
<text x="127" y="145.7">adr[8..12]</text>
<text x="127" y="152.1">{MISC}</text>
</g>
<g font-size="1.8" fill="#0f0f0f">
<text x="25.4" y="28.9">a12</text>
<text x="25.4" y="33.9">a6</text>
<text x="25.4" y="31.4">a7</text>
<text x="43.2" y="33.9">a8</text>
<text x="194.3" y="35.2">BusyOut</text>
<text x="194.3" y="30.1">Rxd</text>
<text x="232.4" y="35.2">BUS+</text>
<text x="232.4" y="32.7">BUS-</text>
<text x="25.4" y="41.6">a3</text>
<text x="25.4" y="39">a4</text>
<text x="25.4" y="36.5">a5</text>
<text x="43.2" y="41.6">/OE</text>
<text x="43.2" y="36.5">a9</text>
<text x="43.2" y="39">a11</text>
<text x="194.3" y="37.8">Txd</text>
<text x="25.4" y="44.1">a2</text>
<text x="25.4" y="46.6">a1</text>
<text x="43.2" y="44.1">a10</text>
<text x="43.2" y="46.6">/CE</text>
<text x="69.1" y="47.9">d2</text>
<text x="69.1" y="42.8">d0</text>
<text x="69.1" y="45.4">d1</text>
<text x="102.9" y="45.4">db1</text>
<text x="102.9" y="42.8">db0</text>
<text x="102.9" y="47.9">db2</text>
<text x="194.3" y="45.4">Busy</text>
<text x="254" y="45.4">CI-V_Rx</text>
<text x="25.4" y="51.7">d0</text>
<text x="25.4" y="49.2">a0</text>
<text x="43.2" y="49.2">d7</text>
<text x="43.2" y="51.7">d6</text>
<text x="69.1" y="50.5">d3</text>
<text x="102.9" y="50.5">db3</text>
<text x="25.4" y="54.3">d1</text>
<text x="25.4" y="56.8">d2</text>
<text x="43.2" y="59.3">d3</text>
<text x="43.2" y="56.8">d4</text>
<text x="43.2" y="54.3">d5</text>
<text x="69.1" y="55.5">d4</text>
<text x="69.1" y="58.1">d5</text>
<text x="102.9" y="55.5">db4</text>
<text x="102.9" y="58.1">db5</text>
<text x="127" y="56.8">Txd</text>
<text x="127" y="59.3">Rxd</text>
<text x="69.1" y="60.6">d6</text>
<text x="69.1" y="63.2">d7</text>
<text x="102.9" y="60.6">db6</text>
<text x="102.9" y="63.2">db7</text>
<text x="127" y="61.9">SDA</text>
<text x="127" y="64.4">SCL</text>
<text x="194.3" y="64.4">COS</text>
<text x="127" y="69.5">CI_Rx</text>
<text x="127" y="67">CI_Tx</text>
<text x="171.4" y="70.8">BufDirIn</text>
<text x="194.3" y="67">DH_clk</text>
<text x="194.3" y="69.5">DH_data</text>
<text x="127" y="77.1">db0</text>
<text x="127" y="74.6">BusyIn</text>
<text x="127" y="72">BusyOut</text>
<text x="171.4" y="73.3">PlugRd</text>
<text x="171.4" y="75.9">COS_in</text>
<text x="246.4" y="72">I2C_SCL</text>
<text x="127" y="79.7">db1</text>
<text x="127" y="82.2">db2</text>
<text x="171.4" y="78.4">DH_data_in</text>
<text x="171.4" y="83.5">adr12</text>
<text x="171.4" y="80.9">DH_clk_in</text>
<text x="127" y="87.3">db4</text>
<text x="127" y="89.8">db5</text>
<text x="127" y="84.7">db3</text>
<text x="171.4" y="86">adr11</text>
<text x="171.4" y="88.6">adr10</text>
<text x="43.2" y="93.6">PlugRd</text>
<text x="127" y="94.9">db7</text>
<text x="127" y="92.4">db6</text>
<text x="171.4" y="93.6">adr8</text>
<text x="171.4" y="91.1">adr9</text>
<text x="70.4" y="100">a0</text>
<text x="104.1" y="100">db0</text>
<text x="194.3" y="97.4">SCL</text>
<text x="248.9" y="97.4">I2C_SDA</text>
<text x="70.4" y="102.5">a1</text>
<text x="70.4" y="107.6">a3</text>
<text x="70.4" y="105.1">a2</text>
<text x="104.1" y="107.6">db3</text>
<text x="104.1" y="105.1">db2</text>
<text x="104.1" y="102.5">db1</text>
<text x="194.3" y="105.1">SDA</text>
<text x="41.9" y="111.4">/BufDirIn</text>
<text x="70.4" y="112.7">a4</text>
<text x="104.1" y="112.7">db4</text>
<text x="248.9" y="108.9">CI-V_Tx</text>
<text x="70.4" y="115.2">a5</text>
<text x="70.4" y="117.8">a6</text>
<text x="104.1" y="115.2">db5</text>
<text x="104.1" y="117.8">db6</text>
<text x="70.4" y="120.3">a7</text>
<text x="104.1" y="120.3">db7</text>
<text x="194.3" y="134.3">CI_Tx</text>
<text x="248.9" y="134.3">CI-V_Rx</text>
<text x="41.9" y="140.6">BufDirIn</text>
<text x="194.3" y="144.4">CI_Rx</text>
<text x="44.4" y="157.1">COS_in</text>
<text x="47" y="163.5">COS</text>
<text x="67.3" y="166">a9</text>
<text x="67.3" y="163.5">a8</text>
<text x="104.1" y="163.5">adr8</text>
<text x="104.1" y="166">adr9</text>
<text x="66" y="171.1">a11</text>
<text x="66" y="168.6">a10</text>
<text x="104.1" y="171.1">adr11</text>
<text x="104.1" y="168.6">adr10</text>
<text x="66" y="178.7">Busy</text>
<text x="66" y="176.2">a12</text>
<text x="104.1" y="176.2">adr12</text>
<text x="104.1" y="178.7">BusyIn</text>
<text x="64.8" y="183.8">DH_data</text>
<text x="64.8" y="181.3">DH_clk</text>
<text x="104.1" y="181.3">DH_clk_in</text>
<text x="104.1" y="183.8">DH_data_in</text>
</g>
<g font-size="1.8" fill="#a90000">
<text x="30.6" y="26.4">1</text>
<text x="30.6" y="29">2</text>
<text x="39" y="26.4">28</text>
<text x="30.6" y="31.5">3</text>
<text x="30.6" y="34">4</text>
<text x="39" y="34">25</text>
<text x="39" y="31.5">26</text>
<text x="209.1" y="30.2">1</text>
<text x="209.1" y="32.8">2</text>
<text x="209.1" y="35.3">3</text>
<text x="229.4" y="35.3">6</text>
<text x="229.4" y="32.8">7</text>
<text x="229.4" y="30.2">8</text>
<text x="30.6" y="36.6">5</text>
<text x="30.6" y="39.1">6</text>
<text x="30.6" y="41.7">7</text>
<text x="39" y="41.7">22</text>
<text x="39" y="39.1">23</text>
<text x="39" y="36.6">24</text>
<text x="75.7" y="40.4">1</text>
<text x="87.4" y="36.5" transform="rotate(-90 87.4 36.5)">20</text>
<text x="209.1" y="37.8">4</text>
<text x="229.4" y="37.8">5</text>
<text x="30.6" y="44.2">8</text>
<text x="30.6" y="46.7">9</text>
<text x="39" y="46.7">20</text>
<text x="39" y="44.2">21</text>
<text x="75.2" y="45.5">16</text>
<text x="75.2" y="42.9">18</text>
<text x="98.6" y="42.9">2</text>
<text x="98.6" y="45.5">4</text>
<text x="241.4" y="42.9">1</text>
<text x="241.4" y="45.5">3</text>
<text x="250.3" y="42.9">2</text>
<text x="250.3" y="45.5">4</text>
<text x="30.1" y="49.3">10</text>
<text x="30.1" y="51.8">11</text>
<text x="39" y="51.8">18</text>
<text x="39" y="49.3">19</text>
<text x="75.2" y="50.5">12</text>
<text x="75.2" y="48">14</text>
<text x="75.2" y="53.1">19</text>
<text x="98.6" y="48">6</text>
<text x="98.6" y="50.5">8</text>
<text x="144.5" y="49.2" transform="rotate(-90 144.5 49.2)">40</text>
<text x="147.1" y="49.2" transform="rotate(-90 147.1 49.2)">39</text>
<text x="157.2" y="49.2" transform="rotate(-90 157.2 49.2)">36</text>
<text x="159.8" y="49.2" transform="rotate(-90 159.8 49.2)">35</text>
<text x="215.4" y="51.8">1</text>
<text x="222" y="48.8" transform="rotate(-90 222 48.8)">3</text>
<text x="241.4" y="48">5</text>
<text x="241.4" y="50.5">7</text>
<text x="241.4" y="53.1">9</text>
<text x="249.8" y="53.1">10</text>
<text x="250.3" y="48">6</text>
<text x="250.3" y="50.5">8</text>
<text x="30.1" y="54.4">12</text>
<text x="30.1" y="56.9">13</text>
<text x="30.1" y="59.4">14</text>
<text x="39" y="59.4">15</text>
<text x="39" y="56.9">16</text>
<text x="39" y="54.4">17</text>
<text x="75.7" y="58.2">7</text>
<text x="75.7" y="55.6">9</text>
<text x="98.1" y="55.6">11</text>
<text x="98.1" y="58.2">13</text>
<text x="135.4" y="56.9">1</text>
<text x="135.4" y="59.4">2</text>
<text x="222" y="56.4" transform="rotate(-90 222 56.4)">2</text>
<text x="241" y="55.6">11</text>
<text x="249.8" y="55.6">12</text>
<text x="75.7" y="63.2">3</text>
<text x="75.7" y="60.7">5</text>
<text x="98.1" y="60.7">15</text>
<text x="98.1" y="63.2">17</text>
<text x="135.4" y="62">4</text>
<text x="135.4" y="64.5">5</text>
<text x="167.9" y="65.8">37</text>
<text x="87.4" y="69.6" transform="rotate(-90 87.4 69.6)">10</text>
<text x="135.4" y="67.1">6</text>
<text x="135.4" y="69.6">7</text>
<text x="167.9" y="68.3">30</text>
<text x="167.9" y="70.9">34</text>
<text x="134.9" y="74.7">10</text>
<text x="134.9" y="77.2">11</text>
<text x="135.4" y="72.1">9</text>
<text x="167.9" y="75.9">31</text>
<text x="167.9" y="73.4">32</text>
<text x="134.9" y="79.8">12</text>
<text x="134.9" y="82.3">14</text>
<text x="167.9" y="83.6">26</text>
<text x="167.9" y="81">27</text>
<text x="167.9" y="78.5">29</text>
<text x="134.9" y="84.8">15</text>
<text x="134.9" y="87.4">16</text>
<text x="134.9" y="89.9">17</text>
<text x="167.9" y="88.6">24</text>
<text x="167.9" y="86.1">25</text>
<text x="29.6" y="91.2">2</text>
<text x="40.8" y="93.7">1</text>
<text x="87.4" y="93.7" transform="rotate(-90 87.4 93.7)">20</text>
<text x="134.9" y="92.5">19</text>
<text x="134.9" y="95">20</text>
<text x="167.9" y="93.7">21</text>
<text x="167.9" y="91.2">22</text>
<text x="209.3" y="91.9" transform="rotate(-90 209.3 91.9)">1</text>
<text x="239.8" y="91.9" transform="rotate(-90 239.8 91.9)">1</text>
<text x="29.6" y="96.3">3</text>
<text x="75.7" y="100.1">2</text>
<text x="98.1" y="100.1">18</text>
<text x="98.6" y="97.5">1</text>
<text x="205.2" y="97.5">2</text>
<text x="212.9" y="97.5">3</text>
<text x="235.7" y="97.5">2</text>
<text x="243.3" y="97.5">3</text>
<text x="75.7" y="102.6">4</text>
<text x="75.7" y="105.2">6</text>
<text x="75.7" y="107.7">8</text>
<text x="98.1" y="107.7">12</text>
<text x="98.1" y="105.2">14</text>
<text x="98.1" y="102.6">16</text>
<text x="143.3" y="104.6" transform="rotate(-90 143.3 104.6)">3</text>
<text x="145.8" y="104.6" transform="rotate(-90 145.8 104.6)">8</text>
<text x="148.3" y="105.1" transform="rotate(-90 148.3 105.1)">13</text>
<text x="150.9" y="105.1" transform="rotate(-90 150.9 105.1)">18</text>
<text x="153.4" y="105.1" transform="rotate(-90 153.4 105.1)">23</text>
<text x="156" y="105.1" transform="rotate(-90 156 105.1)">28</text>
<text x="158.5" y="105.1" transform="rotate(-90 158.5 105.1)">38</text>
<text x="161" y="105.1" transform="rotate(-90 161 105.1)">33</text>
<text x="28.3" y="109">5</text>
<text x="39.5" y="111.5">4</text>
<text x="75.2" y="112.8">11</text>
<text x="98.1" y="110.2">19</text>
<text x="98.6" y="112.8">9</text>
<text x="28.3" y="114">6</text>
<text x="75.2" y="115.3">13</text>
<text x="75.2" y="117.9">15</text>
<text x="98.6" y="117.9">5</text>
<text x="98.6" y="115.3">7</text>
<text x="75.2" y="120.4">17</text>
<text x="98.6" y="120.4">3</text>
<text x="87.4" y="126.7" transform="rotate(-90 87.4 126.7)">10</text>
<text x="209.3" y="128.8" transform="rotate(-90 209.3 128.8)">1</text>
<text x="239.8" y="128.8" transform="rotate(-90 239.8 128.8)">1</text>
<text x="205.2" y="134.4">2</text>
<text x="212.9" y="134.4">3</text>
<text x="235.7" y="134.4">2</text>
<text x="243.3" y="134.4">3</text>
<text x="28.3" y="154.7">8</text>
<text x="28.3" y="159.8">9</text>
<text x="39" y="157.2">10</text>
<text x="87.4" y="157.2" transform="rotate(-90 87.4 157.2)">20</text>
<text x="98.6" y="161">1</text>
<text x="75.7" y="163.6">2</text>
<text x="75.7" y="166.1">4</text>
<text x="98.1" y="166.1">16</text>
<text x="98.1" y="163.6">18</text>
<text x="27.8" y="172.5">11</text>
<text x="75.7" y="168.7">6</text>
<text x="75.7" y="171.2">8</text>
<text x="98.1" y="171.2">12</text>
<text x="98.1" y="168.7">14</text>
<text x="98.1" y="173.7">19</text>
<text x="27.8" y="177.5">12</text>
<text x="39" y="175">13</text>
<text x="75.2" y="176.3">11</text>
<text x="75.2" y="178.8">13</text>
<text x="98.6" y="178.8">7</text>
<text x="98.6" y="176.3">9</text>
<text x="75.2" y="181.4">15</text>
<text x="75.2" y="183.9">17</text>
<text x="98.6" y="183.9">3</text>
<text x="98.6" y="181.4">5</text>
<text x="87.4" y="190.2" transform="rotate(-90 87.4 190.2)">10</text>
</g>
</svg>
